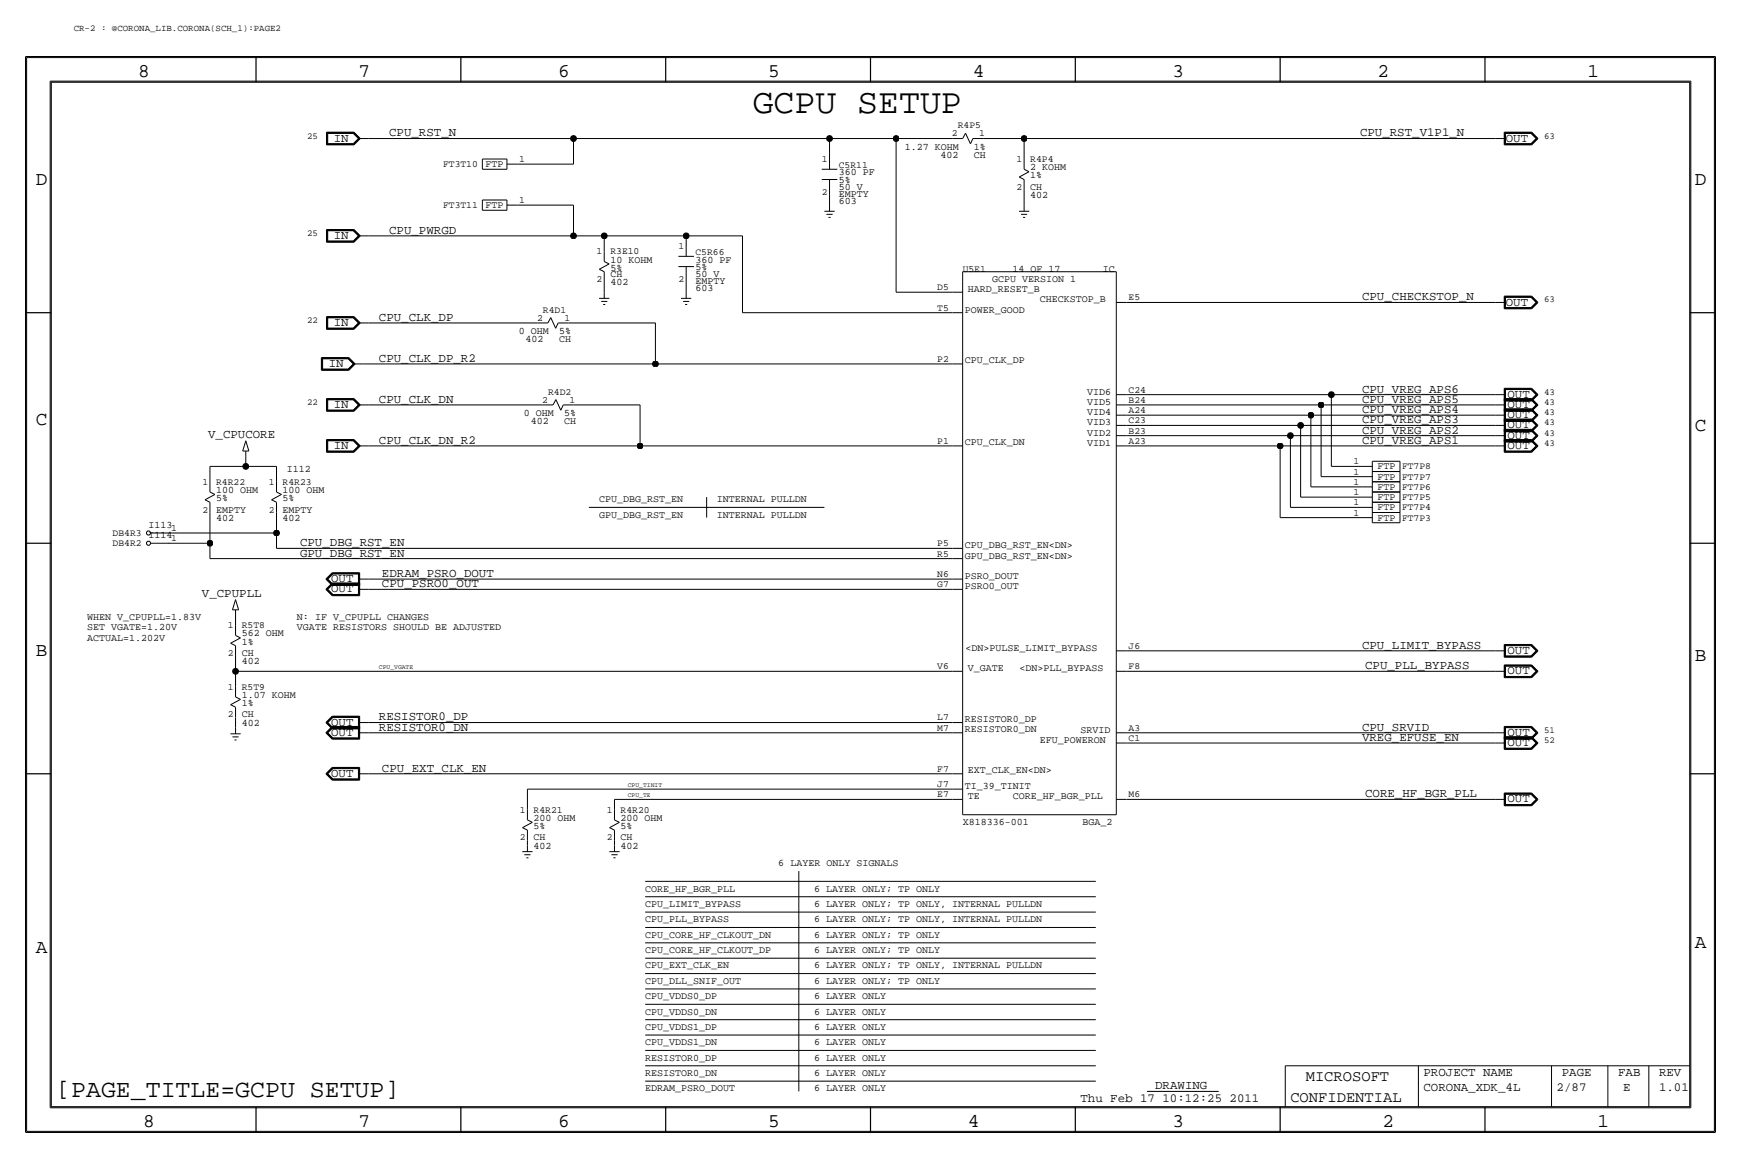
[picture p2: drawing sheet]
<svg xmlns="http://www.w3.org/2000/svg" width="432mm" height="287mm" viewBox="0 0 432 287" stroke-linecap="round" stroke-linejoin="round" font-family="sans-serif">
<!-- layer: Nets -->
<g fill="none" stroke="#000" stroke-width=".25">
<path d="M91.4 34.3h50.8zM142.2 34.3h63.5zM142.2 34.3v6.4zM205.7 34.3h16.5zM205.7 34.3v3.9zM222.2 34.3v38.1zM222.2 34.3h14zM243.8 34.3h10.2zM254 34.3h116.8zM254 34.3v5.1zM91.4 58.5h50.8zM128.3 50.9h13.9z"/>
<path d="M128.3 40.7h13.9zM142.2 58.5h7.7zM142.2 50.9v7.6zM149.9 58.5h20.3zM149.9 58.5v3.8zM170.2 58.5v1.2zM170.2 58.5h13.9zM184.1 58.5v19zM205.7 48.3v2.6zM254 47v3.9zM149.9 69.9v2.5zM170.2 69.9v2.5z"/>
<path d="M184.1 77.5h52.1zM222.2 72.4h14zM279.4 75h91.4zM90.2 90.2h72.4zM91.4 80.1h41.9zM141 80.1h21.6zM162.6 90.2h73.6zM162.6 80.1v10.1zM279.4 97.8h50.8zM330.2 97.8h40.6zM330.2 97.8v17.8zM52.1 115.6h8.9z"/>
<path d="M52.1 115.6v3.8zM61 115.6h7.6zM61 113.1v2.5zM68.6 115.6v3.8zM91.4 100.4h43.2zM91.4 110.5h67.3zM142.2 100.4h16.5zM158.7 110.5h77.5zM158.7 100.4v10.1zM279.4 102.9h45.7zM279.4 105.5h43.2zM279.4 110.5h38.1z"/>
<path d="M279.4 108h40.6zM279.4 100.4h48.3zM317.5 110.5v17.8zM317.5 110.5h53.3zM320 108h50.8zM320 108v17.8zM322.6 105.5h48.2zM322.6 105.5v17.7zM325.1 102.9h45.7zM325.1 102.9v17.8zM327.7 100.4h43.1zM327.7 100.4v17.8z"/>
<path d="M327.7 118.2h10.1zM330.2 115.6h7.6zM41.9 132.1h26.7zM41.9 134.7h10.2zM52.1 138.5h184.1zM52.1 127.1v7.6zM52.1 134.7v3.8zM68.6 127.1v5zM68.6 132.1v3.8zM68.6 135.9h167.6zM146 125.8h58.5zM175.3 123.2v5.1z"/>
<path d="M317.5 128.3h20.3zM320 125.8h17.8zM322.6 123.2h15.2zM325.1 120.7h12.7zM58.4 152.5v2.5zM91.4 143.6h144.8zM91.4 146.1h144.8zM58.4 177.9v2.5zM58.4 166.4h177.8zM58.4 162.6v3.8zM58.4 166.4v3.8zM91.4 179.1h144.8z"/>
<path d="M279.4 161.3h91.4zM279.4 166.4h91.4zM91.4 181.7h144.8zM91.4 191.8h144.8zM130.8 195.6h105.4zM130.8 195.6v5.1zM152.4 198.2h83.8zM152.4 198.2v2.5zM279.4 198.2h91.4zM279.4 181.7h91.4zM279.4 184.2h91.4zM130.8 208.3v1.3z"/>
<path d="M152.4 208.3v1.3zM160 218.5h111.8zM198.1 216v54.6zM160 226.1h111.8zM160 222.3h111.8zM160 237.5h111.8zM160 229.9h111.8zM160 233.7h111.8zM160 245.2h111.8zM160 256.6h111.8zM160 252.8h111.8zM160 241.4h111.8z"/>
<path d="M160 249h111.8zM160 268h111.8zM160 260.4h111.8zM160 264.2h111.8z"/>
</g>
<g fill="#000" stroke="#000" stroke-width=".25">
<circle cx="142.2" cy="34.3" r=".72"/>
<circle cx="205.7" cy="34.3" r=".72"/>
<circle cx="222.3" cy="34.3" r=".72"/>
<circle cx="254" cy="34.3" r=".72"/>
<circle cx="142.2" cy="58.5" r=".72"/>
<circle cx="149.9" cy="58.5" r=".72"/>
<circle cx="170.2" cy="58.5" r=".72"/>
<circle cx="162.6" cy="90.2" r=".72"/>
<circle cx="330.2" cy="97.8" r=".72"/>
<circle cx="61" cy="115.6" r=".72"/>
<circle cx="158.7" cy="110.5" r=".72"/>
<circle cx="317.5" cy="110.5" r=".72"/>
<circle cx="320" cy="108" r=".72"/>
<circle cx="322.6" cy="105.5" r=".72"/>
<circle cx="325.1" cy="102.9" r=".72"/>
<circle cx="327.7" cy="100.4" r=".72"/>
<circle cx="52.1" cy="134.7" r=".72"/>
<circle cx="68.6" cy="132.1" r=".72"/>
<circle cx="58.4" cy="166.4" r=".72"/>
</g>
<!-- layer: Components -->
<g fill="none" stroke="#000" stroke-width=".25">
<path d="M81 32.8v3.1zM81 35.9h6.8zM81 32.8h6.8zM81.1 32.9h6.6zM81.1 32.9v2.9zM81.1 35.8h6.6zM81.2 33v2.7zM81.2 35.7h6.5zM81.2 33h6.5zM81.3 33.1h6.3zM81.3 33.1v2.5zM81.3 35.6h6.3z"/>
<path d="M87.6 35.6l1.3-1.3zM87.6 33.1l1.3 1.2zM87.7 35.7l1.4-1.4zM87.7 33l1.4 1.3zM87.7 32.9l1.5 1.4zM87.7 35.8l1.5-1.5zM87.8 35.9l1.6-1.6zM87.8 32.8l1.6 1.5zM88.9 34.3h2.5zM119.6 39.4v2.6zM119.6 39.4h6.1zM125.7 39.4v2.6z"/>
<path d="M205.7 38.2v3.8zM236.2 34.3h2.6zM239.5 33l1.2 2.7zM239.5 33l-.7 1.3zM241.3 34.3h2.5zM241.3 34.3l-.6 1.4zM254 39.4v2.6zM370.8 34.3h2.6zM373.1 32.8v3.1zM373.1 35.9h6.8zM373.1 32.8h6.8zM373.2 32.9v2.9z"/>
<path d="M373.2 35.8h6.6zM373.2 32.9h6.6zM373.3 33v2.7zM373.3 35.7h6.5zM373.3 33h6.5zM373.4 33.1h6.3zM373.4 33.1v2.5zM373.4 35.6h6.3zM379.7 33.1l1.3 1.2zM379.7 35.6l1.3-1.3zM379.8 35.7l1.4-1.4zM379.8 33l1.4 1.3z"/>
<path d="M379.8 35.8l1.5-1.5zM379.8 32.9l1.5 1.4zM379.9 32.8l1.6 1.5zM379.9 35.9l1.6-1.6zM81 56.9v3.1zM81 56.9h6.8zM81.1 57h6.6zM81.1 57v2.9zM81.1 59.9h6.6zM81.2 57.1v2.7zM81.2 59.8h6.5zM81.2 57.1h6.5z"/>
<path d="M81.3 57.2h6.3zM81.3 57.2v2.5zM81.3 59.7h6.3zM87.6 59.7l1.3-1.2zM87.6 57.2l1.3 1.3zM87.7 59.8l1.4-1.3zM87.7 57.1l1.4 1.4zM87.7 57l1.5 1.5zM87.7 59.9l1.5-1.4zM87.8 56.9l1.6 1.6zM88.9 58.5h2.5zM119.6 52.1h6.1z"/>
<path d="M119.6 49.6v2.5zM119.6 49.6h6.1zM119.6 42h6.1zM125.7 49.6v2.5zM125.7 50.9h2.6zM125.7 40.7h2.6zM170.2 59.7v3.9zM203.8 42h3.9zM203.8 44.5h3.9zM204.5 52.4h2.5zM205 53.1h1.5zM205.5 53.9h.5z"/>
<path d="M205.7 50.9v1.5zM205.7 44.5v3.8zM252.7 52.4h2.6zM252.8 43.9l2.4-1.3zM252.8 43.9l1.2 .6zM253.2 53.1h1.6zM253.7 53.9h.6zM254 50.9v1.5zM254 44.5v2.5zM254 42l1.2 .6zM81 78.5v3.1zM81 60h6.8z"/>
<path d="M81 78.5h6.8zM81.1 78.6h6.6zM81.1 78.6v2.9zM81.2 78.7v2.7zM81.2 78.7h6.5zM81.3 78.8h6.3zM81.3 78.8v2.5zM87.6 78.8l1.3 1.3zM87.7 78.7l1.4 1.4zM87.7 78.6l1.5 1.5zM87.8 60l1.6-1.5zM87.8 78.5l1.6 1.6z"/>
<path d="M136.6 78.7l-.7 1.4zM136.6 78.7l1.2 2.7zM148.6 74h2.5zM148.6 66.8l2.5-1.4zM148.6 66.8l1.3 .6zM149.1 74.7h1.5zM149.6 75.5h.5zM149.9 67.4v2.5zM149.9 62.3v2.5zM149.9 64.8l1.2 .6zM149.9 72.4v1.6zM168.2 63.6h3.9z"/>
<path d="M168.2 66.1h3.9zM168.9 74h2.6zM169.4 74.7h1.5zM169.9 75.5h.5zM170.2 66.1v3.8zM170.2 72.4v1.6zM236.2 77.5h2.6zM236.2 72.4h2.6zM238.8 67.4h38.1zM238.8 67.4v134.6zM276.9 67.4v134.6zM276.9 75h2.5z"/>
<path d="M370.8 75h2.6zM373.1 73.4v3.2zM373.1 76.6h6.8zM373.1 73.4h6.8zM373.2 73.5v3zM373.2 76.5h6.6zM373.2 73.5h6.6zM373.3 73.6v2.8zM373.3 76.4h6.5zM373.3 73.6h6.5zM373.4 73.7h6.3zM373.4 73.7v2.6z"/>
<path d="M373.4 76.3h6.3zM379.7 73.7l1.3 1.3zM379.7 76.3l1.3-1.3zM379.8 76.4l1.4-1.4zM379.8 73.6l1.4 1.4zM379.8 76.5l1.5-1.5zM379.8 73.5l1.5 1.5zM379.9 73.4l1.6 1.6zM379.9 76.6l1.6-1.6zM79.7 88.6h6.8zM79.7 88.6v3.2zM79.7 91.8h6.8z"/>
<path d="M79.8 88.7h6.7zM79.8 88.7v3zM79.8 91.7h6.7zM79.9 88.8v2.8zM79.9 91.6h6.5zM79.9 88.8h6.5zM80 89h6.4zM80 89v2.5zM80 91.5h6.4zM81 98.8v3.2zM81 81.6h6.8zM81 98.8h6.8z"/>
<path d="M81.1 98.9h6.6zM81.1 98.9v3zM81.1 81.5h6.6zM81.2 99v2.8zM81.2 81.4h6.5zM81.2 99h6.5zM81.3 99.1h6.3zM81.3 99.1v2.6zM81.3 81.3h6.3zM86.4 89l1.2 1.2zM86.4 91.5l1.2-1.3zM86.4 91.6l1.4-1.4z"/>
<path d="M86.4 88.8l1.4 1.4zM86.5 91.7l1.4-1.5zM86.5 88.7l1.4 1.5zM86.5 91.8l1.6-1.6zM86.5 88.6l1.6 1.6zM87.6 81.3l1.3-1.2zM87.6 99.1l1.3 1.3zM87.6 90.2h2.6zM87.7 81.4l1.4-1.3zM87.7 99l1.4 1.4zM87.7 98.9l1.5 1.5zM87.7 81.5l1.5-1.4z"/>
<path d="M87.8 81.6l1.6-1.5zM87.8 98.8l1.6 1.6zM88.9 80.1h2.5zM133.3 80.1h2.6zM137.9 99.1l1.2 2.6zM137.9 99.1l-.7 1.3zM138.4 80.1l-.6 1.3zM138.4 80.1h2.6zM236.2 90.2h2.6zM276.9 97.8h2.5zM370.8 97.8h2.6zM373.1 98.8v3.2z"/>
<path d="M373.1 99.4h6.8zM373.1 96.3v3.1zM373.1 98.8h6.8zM373.1 96.3h6.8zM373.2 98.9v3zM373.2 96.4v2.9zM373.2 99.3h6.6zM373.2 98.9h6.6zM373.2 96.4h6.6zM373.3 99v2.8zM373.3 96.5v2.7zM373.3 99.2h6.5z"/>
<path d="M373.3 99h6.5zM373.3 96.5h6.5zM373.4 99.1h6.3zM373.4 99.1v2.6zM373.4 96.6h6.3zM373.4 96.6v2.5zM379.7 99.1l1.3 1.3zM379.7 96.6l1.3 1.2zM379.8 99.2l1.4-1.4zM379.8 99l1.4 1.4zM379.8 96.5l1.4 1.3zM379.8 99.3l1.5-1.5z"/>
<path d="M379.8 98.9l1.5 1.5zM379.8 96.4l1.5 1.4zM379.9 98.8l1.6 1.6zM379.9 96.3l1.6 1.5zM379.9 99.4l1.6-1.6zM381 97.8l-1.3 1.3zM52.1 119.4v2.6zM60.2 111.8h1.5zM61 109.3l-.8 2.5zM61 111.8v1.3zM61 109.3l.7 2.5zM68.6 119.4v2.6z"/>
<path d="M81 109v3.1zM81 112.1h6.8zM81 102h6.8zM81 109h6.8zM81.1 109.1h6.6zM81.1 109.1v2.9zM81.1 112h6.6zM81.1 101.9h6.6zM81.2 109.2v2.7zM81.2 111.9h6.5zM81.2 101.8h6.5zM81.2 109.2h6.5z"/>
<path d="M81.3 109.3h6.3zM81.3 109.3v2.5zM81.3 111.8h6.3zM81.3 101.7h6.3zM87.6 111.8l1.3-1.3zM87.6 101.7l1.3-1.3zM87.6 109.3l1.3 1.2zM87.7 111.9l1.4-1.4zM87.7 101.8l1.4-1.4zM87.7 109.2l1.4 1.3zM87.7 109.1l1.5 1.4zM87.7 112l1.5-1.5z"/>
<path d="M87.7 101.9l1.5-1.5zM87.8 112.1l1.6-1.6zM87.8 102l1.6-1.6zM87.8 109l1.6 1.5zM88.9 110.5h2.5zM88.9 100.4h2.5zM134.6 100.4h2.6zM139.7 100.4h2.5zM139.7 100.4l-.6 1.3zM236.2 110.5h2.6zM276.9 100.4h2.5zM276.9 102.9h2.5z"/>
<path d="M276.9 108h2.5zM276.9 110.5h2.5zM276.9 105.5h2.5zM337.8 118.2h2.6zM337.8 115.6h2.6zM340.4 119.4h6.8zM340.4 116.9v2.5zM340.4 116.9h6.8zM340.4 119.4v2.6zM340.4 114.4v2.5zM340.4 114.4h6.8zM347.2 116.9v2.5z"/>
<path d="M347.2 119.4v2.6zM347.2 114.4v2.5zM370.8 110.5h2.6zM370.8 108h2.6zM370.8 102.9h2.6zM370.8 105.5h2.6zM370.8 100.4h2.6zM373.1 112.1h6.8zM373.1 109v3.1zM373.1 109.6h6.8zM373.1 106.4v3.2zM373.1 104.5h6.8z"/>
<path d="M373.1 101.3v3.2zM373.1 107h6.8zM373.1 103.9v3.1zM373.1 102h6.8zM373.1 109h6.8zM373.1 106.4h6.8zM373.1 101.3h6.8zM373.1 103.9h6.8zM373.2 109.1v2.9zM373.2 112h6.6zM373.2 106.5v3zM373.2 109.5h6.6z"/>
<path d="M373.2 101.4v3zM373.2 104.4h6.6zM373.2 104v2.9zM373.2 106.9h6.6zM373.2 101.9h6.6zM373.2 109.1h6.6zM373.2 106.5h6.6zM373.2 101.4h6.6zM373.2 104h6.6zM373.3 109.2v2.7zM373.3 111.9h6.5zM373.3 106.6v2.8z"/>
<path d="M373.3 109.4h6.5zM373.3 101.5v2.8zM373.3 104.3h6.5zM373.3 104.1v2.7zM373.3 106.8h6.5zM373.3 101.8h6.5zM373.3 109.2h6.5zM373.3 106.6h6.5zM373.3 101.5h6.5zM373.3 104.1h6.5zM373.4 109.3h6.3zM373.4 109.3v2.5z"/>
<path d="M373.4 111.8h6.3zM373.4 106.7h6.3zM373.4 106.7v2.6zM373.4 101.7h6.3zM373.4 101.7v2.5zM373.4 104.2h6.3zM373.4 104.2v2.5zM379.7 109.3l1.3 1.2zM379.7 106.7l1.3 1.3zM379.7 101.7l1.3 1.2zM379.7 104.2l1.3 1.3zM379.7 111.8l1.3-1.3z"/>
<path d="M379.7 109.3l1.3-1.3zM379.7 106.7l1.3-1.2zM379.7 101.7l1.3-1.3zM379.8 111.9l1.4-1.4zM379.8 109.4l1.4-1.4zM379.8 104.3l1.4-1.4zM379.8 106.8l1.4-1.3zM379.8 101.8l1.4-1.4zM379.8 109.2l1.4 1.3zM379.8 106.6l1.4 1.4zM379.8 101.5l1.4 1.4zM379.8 104.1l1.4 1.4z"/>
<path d="M379.8 112l1.5-1.5zM379.8 109.5l1.5-1.5zM379.8 104.4l1.5-1.5zM379.8 106.9l1.5-1.4zM379.8 101.9l1.5-1.5zM379.8 109.1l1.5 1.4zM379.8 106.5l1.5 1.5zM379.8 101.4l1.5 1.5zM379.8 104l1.5 1.5zM379.9 109l1.6 1.5zM379.9 106.4l1.6 1.6zM379.9 101.3l1.6 1.6z"/>
<path d="M379.9 103.9l1.6 1.6zM379.9 112.1l1.6-1.6zM379.9 109.6l1.6-1.6zM379.9 104.5l1.6-1.6zM379.9 107l1.6-1.5zM379.9 102l1.6-1.6zM381 102.9l-1.3 1.3zM37.4 134.7h4.6zM37.4 132.1h4.6zM50.9 123.9l1.2 .6zM50.9 123.9l2.4-1.3zM52.1 124.5v2.6z"/>
<path d="M52.1 122l1.2 .6zM67.4 123.9l1.2 .6zM67.4 123.9l2.4-1.3zM68.6 124.5v2.6zM68.6 122l1.2 .6zM236.2 135.9h2.6zM236.2 138.5h2.6zM337.8 128.3h2.6zM337.8 125.8h2.6zM337.8 123.2h2.6zM337.8 120.7h2.6zM340.4 129.6h6.8z"/>
<path d="M340.4 127.1v2.5zM340.4 127.1h6.8zM340.4 124.5v2.6zM340.4 124.5h6.8zM340.4 122v2.5zM340.4 122h6.8zM347.2 127.1v2.5zM347.2 124.5v2.6zM347.2 122v2.5zM57.2 159.5l1.2 .6zM57.2 159.5l2.4-1.4zM57.7 151.2h1.5z"/>
<path d="M58.4 148.6l-.7 2.6zM58.4 155v2.5zM58.4 157.5l1.2 .6zM58.4 151.2v1.3zM58.4 148.6l.8 2.6zM80.8 146.1l1.6 1.6zM80.8 143.6l1.6 1.5zM80.8 143.6l1.6-1.6zM81 146.1l1.4-1.5zM81 143.6l1.4-1.5zM81 146.1l1.4 1.5zM81 143.6l1.4 1.4z"/>
<path d="M81.1 146.1l1.4-1.4zM81.1 143.6l1.4-1.4zM81.1 146.1l1.4 1.4zM81.1 143.6l1.4 1.3zM81.3 146.1l1.2-1.3zM81.3 143.6l1.2-1.3zM81.3 146.1l1.2 1.3zM81.3 143.6l1.2 1.2zM82.4 144.5h6.8zM82.4 142h6.8zM82.4 147.7h6.8zM82.4 145.1h6.8z"/>
<path d="M82.4 144.5l-1.6 1.6zM82.4 147.6h6.7zM82.4 145h6.7zM82.4 144.6h6.7zM82.4 142.1h6.7zM82.5 147.5h6.5zM82.5 144.9h6.5zM82.5 144.7h6.5zM82.5 142.2h6.5zM82.5 144.8h6.4zM82.5 147.4h6.4zM82.5 142.3h6.4z"/>
<path d="M88.9 146.1h2.5zM88.9 143.6h2.5zM88.9 144.8v2.6zM88.9 142.3v2.5zM89 144.7v2.8zM89 142.2v2.7zM89.1 144.6v3zM89.1 142.1v2.9zM89.2 144.5v3.2zM89.2 142v3.1zM236.2 146.1h2.6zM236.2 143.6h2.6z"/>
<path d="M373.1 159.8v3.1zM373.1 159.8h6.8zM373.2 159.9v2.9zM373.2 159.9h6.6zM373.3 160v2.7zM373.3 160h6.5zM379.8 160l1.4 1.3zM379.8 159.9l1.5 1.4zM379.9 159.8l1.6 1.5zM57.2 174.7l1.2 .6zM57.2 174.7l2.4-1.3zM58.4 175.3v2.6z"/>
<path d="M58.4 170.2v2.6zM58.4 172.8l1.2 .6zM58.4 160.1v2.5zM80.8 179.1l1.6 1.6zM81 179.1l1.4-1.5zM81 179.1l1.4 1.5zM81.1 179.1l1.4-1.4zM81.1 179.1l1.4 1.4zM81.3 179.1l1.2-1.2zM81.3 179.1l1.2 1.3zM82.4 177.5h6.8zM82.4 177.5l-1.6 1.6z"/>
<path d="M82.4 177.6h6.7zM82.5 177.7h6.5zM82.5 177.9h6.4zM88.9 179.1h2.5zM88.9 177.9v2.5zM89 177.7v2.8zM89.1 177.6v3zM89.2 177.5v3.2zM236.2 179.1h2.6zM236.2 166.4h2.6zM276.9 161.3h2.5zM276.9 166.4h2.5z"/>
<path d="M370.8 161.3h2.6zM370.8 166.4h2.6zM373.1 162.9h6.8zM373.1 168h6.8zM373.1 164.8v3.2zM373.1 164.8h6.8zM373.2 162.8h6.6zM373.2 164.9v3zM373.2 167.9h6.6zM373.2 164.9h6.6zM373.3 162.7h6.5zM373.3 165v2.8z"/>
<path d="M373.3 167.8h6.5zM373.3 165h6.5zM373.4 160.1h6.3zM373.4 160.1v2.5zM373.4 162.6h6.3zM373.4 165.2h6.3zM373.4 165.2v2.5zM373.4 167.7h6.3zM379.7 160.1l1.3 1.2zM379.7 165.2l1.3 1.2zM379.7 162.6l1.3-1.3zM379.7 167.7l1.3-1.3z"/>
<path d="M379.8 162.7l1.4-1.4zM379.8 167.8l1.4-1.4zM379.8 165l1.4 1.4zM379.8 162.8l1.5-1.5zM379.8 167.9l1.5-1.5zM379.8 164.9l1.5 1.5zM379.9 164.8l1.6 1.6zM379.9 162.9l1.6-1.6zM379.9 168l1.6-1.6zM57.1 181.9h2.6zM57.7 182.7h1.5zM58.2 183.4h.5z"/>
<path d="M58.4 180.4v1.5zM80.8 191.8l1.6 1.6zM80.8 181.7l1.6 1.5zM80.8 191.8l1.6-1.6zM81 191.8l1.4-1.5zM81 181.7l1.4-1.5zM81 191.8l1.4 1.5zM81 181.7l1.4 1.4zM81.1 191.8l1.4-1.4zM81.1 181.7l1.4-1.4zM81.1 191.8l1.4 1.4zM81.1 181.7l1.4 1.3z"/>
<path d="M81.3 191.8l1.2-1.2zM81.3 181.7l1.2-1.3zM81.3 191.8l1.2 1.3zM81.3 181.7l1.2 1.2zM82.4 190.2h6.8zM82.4 180.1h6.8zM82.4 193.4h6.8zM82.4 183.2h6.8zM82.4 180.7h6.8zM82.4 180.1l-1.6 1.6zM82.4 193.3h6.7zM82.4 183.1h6.7z"/>
<path d="M82.4 180.6h6.7zM82.4 190.3h6.7zM82.4 180.2h6.7zM82.5 193.2h6.5zM82.5 183h6.5zM82.5 180.5h6.5zM82.5 190.4h6.5zM82.5 180.3h6.5zM82.5 190.6h6.4zM82.5 193.1h6.4zM82.5 180.4h6.4zM82.5 182.9h6.4z"/>
<path d="M88.9 191.8h2.5zM88.9 181.7h2.5zM88.9 190.6v2.5zM88.9 180.4v2.5zM89 190.4v2.8zM89 180.3v2.7zM89.1 190.3v3zM89.1 180.2v2.9zM89.2 190.2v3.2zM89.2 180.1v3.1zM236.2 195.6h2.6zM236.2 181.7h2.6z"/>
<path d="M236.2 191.8h2.6zM236.2 198.2h2.6zM276.9 184.2h2.5zM276.9 181.7h2.5zM276.9 198.2h2.5zM370.8 181.7h2.6zM370.8 184.2h2.6zM370.8 198.2h2.6zM373.1 183.2h6.8zM373.1 180.1v3.1zM373.1 185.8h6.8zM373.1 182.6v3.2z"/>
<path d="M373.1 199.7h6.8zM373.1 196.6v3.1zM373.1 180.1h6.8zM373.1 182.6h6.8zM373.1 196.6h6.8zM373.2 180.2v2.9zM373.2 183.1h6.6zM373.2 182.7v3zM373.2 185.7h6.6zM373.2 196.7v2.9zM373.2 199.6h6.6zM373.2 180.2h6.6z"/>
<path d="M373.2 182.7h6.6zM373.2 196.7h6.6zM373.3 180.3v2.7zM373.3 183h6.5zM373.3 182.8v2.8zM373.3 185.6h6.5zM373.3 196.8v2.7zM373.3 199.5h6.5zM373.3 180.3h6.5zM373.3 182.8h6.5zM373.3 196.8h6.5zM373.4 180.4h6.3z"/>
<path d="M373.4 180.4v2.5zM373.4 182.9h6.3zM373.4 182.9v2.6zM373.4 185.5h6.3zM373.4 196.9h6.3zM373.4 196.9v2.5zM373.4 199.4h6.3zM379.7 180.4l1.3 1.3zM379.7 182.9l1.3 1.3zM379.7 196.9l1.3 1.3zM379.7 182.9l1.3-1.2zM379.7 199.4l1.3-1.2z"/>
<path d="M379.8 183l1.4-1.3zM379.8 185.6l1.4-1.4zM379.8 199.5l1.4-1.3zM379.8 180.3l1.4 1.4zM379.8 182.8l1.4 1.4zM379.8 196.8l1.4 1.4zM379.8 183.1l1.5-1.4zM379.8 185.7l1.5-1.5zM379.8 199.6l1.5-1.4zM379.8 180.2l1.5 1.5zM379.8 182.7l1.5 1.5zM379.8 196.7l1.5 1.5z"/>
<path d="M379.9 180.1l1.6 1.6zM379.9 182.6l1.6 1.6zM379.9 196.6l1.6 1.6zM379.9 183.2l1.6-1.5zM379.9 185.8l1.6-1.6zM379.9 199.7l1.6-1.5zM381 184.2l-1.3 1.3zM129.5 211.1h2.6zM129.6 205.2l2.4-1.3zM129.6 205.2l1.2 .6zM130 211.9h1.6zM130.6 212.6h.5z"/>
<path d="M130.8 205.8v2.5zM130.8 200.7v2.6zM130.8 203.3l1.2 .6zM130.8 209.6v1.5zM151.1 211.1h2.6zM151.2 205.2l2.4-1.3zM151.2 205.2l1.2 .6zM151.6 211.9h1.6zM152.1 212.6h.6zM152.4 209.6v1.5zM152.4 205.8v2.5zM152.4 200.7v2.6z"/>
<path d="M152.4 203.3l1.2 .6zM238.8 202h38.1zM284.5 270.6h17.8z"/>
<circle cx="36.8" cy="134.7" r=".51"/>
<circle cx="36.8" cy="132.1" r=".51"/>
</g>
<!-- layer: Page Border and Title Block -->
<g fill="none" stroke="#000" stroke-width=".3">
<path d="M6.3 14v266.7zM6.4 14h419zM63.5 14v6.4zM114.3 14v6.4zM165.1 14v6.4zM215.9 14v6.4zM266.7 14v6.4zM317.5 14v6.4zM368.3 14v6.4zM425.4 14v266.7zM12.7 20.4h406.4zM12.7 20.4v254z"/>
<path d="M419.1 20.4v254zM6.3 77.5h6.4zM419.1 77.5h6.3zM6.3 134.7h6.4zM419.1 134.7h6.3zM6.3 191.8h6.4zM419.1 191.8h6.3zM12.7 274.4h406.4zM63.5 274.4v6.3zM114.3 274.4v6.3zM165.1 274.4v6.3zM215.9 274.4v6.3z"/>
<path d="M266.7 274.4v6.3zM317.5 274.4v6.3zM368.3 274.4v6.3zM6.4 280.7h419z"/>
</g>
<g fill="none" stroke="#000" stroke-width=".25">
<path d="M6.6 14.3h418.6zM6.6 14.3v266.2zM425.2 14.3v266.2zM12.4 20.1v254.5zM12.4 20.1h407zM419.4 20.1v254.5zM12.4 274.6h407zM318.8 264.2v10.2zM318.8 264.2h100.3zM351.8 264.2v10.2zM384.8 264.2v10.2zM398.8 264.2v10.2z"/>
<path d="M408.9 264.2v10.2zM6.6 280.5h418.6z"/>
</g>
<text font-size="8.6" x="186.7" y="28">GCPU SETUP</text>
<text font-size="6.2" x="14" y="271.8">[PAGE_TITLE=GCPU SETUP]</text>
<g font-size="4.8">
<text x="34.3" y="19.1">8</text>
<text x="88.9" y="19.1">7</text>
<text x="138.4" y="19.1">6</text>
<text x="190.5" y="19.1">5</text>
<text x="241.3" y="19.1">4</text>
<text x="290.8" y="19.1">3</text>
<text x="341.6" y="19.1">2</text>
<text x="393.7" y="19.1">1</text>
<text x="8.9" y="45.8">D</text>
<text x="420.4" y="45.8">D</text>
<text x="8.9" y="105.5">C</text>
<text x="420.4" y="106.7">C</text>
<text x="8.9" y="162.6">B</text>
<text x="420.4" y="163.9">B</text>
<text x="8.9" y="236.3">A</text>
<text x="420.4" y="235">A</text>
<text x="35.5" y="279.4">8</text>
<text x="88.9" y="279.4">7</text>
<text x="138.4" y="279.4">6</text>
<text x="190.5" y="279.4">5</text>
<text x="240" y="279.4">4</text>
<text x="290.8" y="279.4">3</text>
<text x="342.9" y="279.4">2</text>
<text x="396.2" y="279.4">1</text>
</g>
<g font-size="3.8">
<text x="323.9" y="268">MICROSOFT</text>
<text x="320" y="273.1">CONFIDENTIAL</text>
</g>
<g font-size="3.1">
<text x="82.8" y="35.1">IN</text>
<text x="96.5" y="33.8">CPU_RST_N</text>
<text x="337.3" y="33.8">CPU_RST_V1P1_N</text>
<text x="373.5" y="35.1">OUT</text>
<text x="82.8" y="59.2">IN</text>
<text x="96.5" y="58">CPU_PWRGD</text>
<text x="337.8" y="74.5">CPU_CHECKSTOP_N</text>
<text x="373.5" y="75.7">OUT</text>
<text x="82.8" y="80.8">IN</text>
<text x="94" y="79.6">CPU_CLK_DP</text>
<text x="94" y="89.7">CPU_CLK_DP_R2</text>
<text x="81.5" y="91">IN</text>
<text x="82.8" y="101.1">IN</text>
<text x="94" y="99.9">CPU_CLK_DN</text>
<text x="337.8" y="97.3">CPU_VREG_APS6</text>
<text x="337.8" y="99.9">CPU_VREG_APS5</text>
<text x="373.9" y="101.1">OUT</text>
<text x="373.9" y="98.6">OUT</text>
<text x="337.8" y="102.4">CPU_VREG_APS4</text>
<text x="337.8" y="105">CPU_VREG_APS3</text>
<text x="337.8" y="107.5">CPU_VREG_APS2</text>
<text x="373.9" y="103.7">OUT</text>
<text x="373.9" y="106.2">OUT</text>
<text x="51.6" y="108.6">V_CPUCORE</text>
<text x="82.8" y="111.3">IN</text>
<text x="94" y="110">CPU_CLK_DN_R2</text>
<text x="337.8" y="110">CPU_VREG_APS1</text>
<text x="373.9" y="111.3">OUT</text>
<text x="373.9" y="108.8">OUT</text>
<text x="74.4" y="135.4">CPU_DBG_RST_EN</text>
<text x="74.4" y="138">GPU_DBG_RST_EN</text>
<text x="94.7" y="143.1">EDRAM_PSRO_DOUT</text>
<text x="50.1" y="148">V_CPUPLL</text>
<text x="82.1" y="146.9">OUT</text>
<text x="82.1" y="144.3">OUT</text>
<text x="94.7" y="145.6">CPU_PSRO0_OUT</text>
<text x="337.8" y="160.8">CPU_LIMIT_BYPASS</text>
<text x="338.6" y="165.9">CPU_PLL_BYPASS</text>
<text x="373.9" y="162.1">OUT</text>
<text x="373.9" y="167.2">OUT</text>
<text x="82.1" y="179.9">OUT</text>
<text x="94" y="178.6">RESISTOR0_DP</text>
<text x="82.1" y="182.4">OUT</text>
<text x="94" y="181.2">RESISTOR0_DN</text>
<text x="337.8" y="181.2">CPU_SRVID</text>
<text x="337.8" y="183.7">VREG_EFUSE_EN</text>
<text x="373.9" y="182.4">OUT</text>
<text x="373.9" y="185">OUT</text>
<text x="94.7" y="191.3">CPU_EXT_CLK_EN</text>
<text x="82.1" y="192.6">OUT</text>
<text x="338.6" y="197.7">CORE_HF_BGR_PLL</text>
<text x="373.9" y="198.9">OUT</text>
<text x="353.1" y="266.8">PROJECT NAME</text>
<text x="387.3" y="266.8">PAGE</text>
<text x="401.3" y="266.8">FAB</text>
<text x="411.5" y="266.8">REV</text>
<text x="268" y="273.1">Thu Feb 17 10:12:25 2011</text>
<text x="286.5" y="270.1">DRAWING</text>
<text x="353.1" y="270.6">CORONA_XDK_4L</text>
<text x="386.1" y="270.6">2/87</text>
<text x="402.6" y="270.6">E</text>
<text x="411.5" y="270.6">1.01</text>
</g>
<g font-size="2.5">
<text x="120.4" y="41.5">FTP</text>
<text x="224.4" y="37.1">1.27 KOHM</text>
<text x="233.2" y="39.2">402</text>
<text x="241.6" y="39.1">CH</text>
<text x="241.6" y="37.1">1%</text>
<text x="208" y="47">50 V</text>
<text x="208" y="43.5">360 PF</text>
<text x="208" y="45.3">5%</text>
<text x="255.5" y="47">CH</text>
<text x="255.5" y="44.2">1%</text>
<text x="255.5" y="42.2">2 KOHM</text>
<text x="120.4" y="51.6">FTP</text>
<text x="208" y="50.6">603</text>
<text x="208" y="48.8">EMPTY</text>
<text x="255.5" y="49.1">402</text>
<text x="151.4" y="65.1">10 KOHM</text>
<text x="172.5" y="65.1">360 PF</text>
<text x="151.4" y="67.1">5%</text>
<text x="151.4" y="70.7">402</text>
<text x="151.4" y="68.6">CH</text>
<text x="172.5" y="68.6">50 V</text>
<text x="172.5" y="70.4">EMPTY</text>
<text x="172.5" y="66.9">5%</text>
<text x="246.1" y="69.9">GCPU VERSION 1</text>
<text x="251.1" y="67.4">14 OF 17</text>
<text x="273.5" y="67.4">IC</text>
<text x="172.5" y="72.2">603</text>
<text x="239.3" y="77.5">POWER_GOOD</text>
<text x="240" y="72.3">HARD_RESET_B</text>
<text x="257.9" y="75">CHECKSTOP_B</text>
<text x="128.7" y="82.9">0 OHM</text>
<text x="138.7" y="82.9">5%</text>
<text x="130.4" y="84.9">402</text>
<text x="138.7" y="84.8">CH</text>
<text x="239.3" y="90">CPU_CLK_DP</text>
<text x="269.6" y="100.4">VID5</text>
<text x="269.6" y="97.8">VID6</text>
<text x="129.9" y="103.2">0 OHM</text>
<text x="131.6" y="105.2">402</text>
<text x="140" y="105.1">CH</text>
<text x="140" y="103.2">5%</text>
<text x="269.6" y="102.9">VID4</text>
<text x="269.6" y="105.5">VID3</text>
<text x="239.3" y="110.3">CPU_CLK_DN</text>
<text x="269.6" y="108">VID2</text>
<text x="269.6" y="110.5">VID1</text>
<text x="71.1" y="116.9">I112</text>
<text x="341.6" y="118.9">FTP</text>
<text x="341.6" y="116.4">FTP</text>
<text x="53.6" y="122.2">100 OHM</text>
<text x="53.6" y="124.3">5%</text>
<text x="70.1" y="122.2">100 OHM</text>
<text x="70.1" y="124.3">5%</text>
<text x="148.6" y="124.5">CPU_DBG_RST_EN</text>
<text x="177.8" y="124.5">INTERNAL PULLDN</text>
<text x="341.6" y="124">FTP</text>
<text x="341.6" y="121.5">FTP</text>
<text x="36.8" y="130.9">I113</text>
<text x="53.6" y="127.1">EMPTY</text>
<text x="53.6" y="129.1">402</text>
<text x="70.1" y="129.1">402</text>
<text x="70.1" y="127.1">EMPTY</text>
<text x="148.6" y="128.3">GPU_DBG_RST_EN</text>
<text x="177.8" y="128.3">INTERNAL PULLDN</text>
<text x="341.6" y="129.1">FTP</text>
<text x="341.6" y="126.5">FTP</text>
<text x="239.3" y="135.9">CPU_DBG_RST_EN&lt;DN&gt;</text>
<text x="239.3" y="138.5">GPU_DBG_RST_EN&lt;DN&gt;</text>
<text x="239.3" y="143.6">PSRO_DOUT</text>
<text x="239.3" y="146.1">PSRO0_OUT</text>
<text x="21.6" y="153.7">WHEN V_CPUPLL=1.83V</text>
<text x="73.7" y="153.7">N: IF V_CPUPLL CHANGES</text>
<text x="21.6" y="156.3">SET VGATE=1.20V</text>
<text x="21.6" y="158.8">ACTUAL=1.202V</text>
<text x="59.9" y="157.8">562 OHM</text>
<text x="59.9" y="159.8">1%</text>
<text x="73.7" y="156.3">VGATE RESISTORS SHOULD BE ADJUSTED</text>
<text x="239.5" y="161.3">&lt;DN&gt;PULSE_LIMIT_BYPASS</text>
<text x="59.9" y="162.6">CH</text>
<text x="59.9" y="164.6">402</text>
<text x="240" y="166.3">V_GATE</text>
<text x="252.9" y="166.4">&lt;DN&gt;PLL_BYPASS</text>
<text x="59.9" y="173">1.07 KOHM</text>
<text x="59.9" y="175.1">1%</text>
<text x="59.9" y="177.9">CH</text>
<text x="59.9" y="179.9">402</text>
<text x="239.3" y="178.9">RESISTOR0_DP</text>
<text x="239.3" y="181.5">RESISTOR0_DN</text>
<text x="257.9" y="184.2">EFU_POWERON</text>
<text x="268" y="181.7">SRVID</text>
<text x="240" y="191.7">EXT_CLK_EN&lt;DN&gt;</text>
<text x="239.3" y="195.6">TI_39_TINIT</text>
<text x="132.3" y="203.5">200 OHM</text>
<text x="153.9" y="203.5">200 OHM</text>
<text x="240" y="198">TE</text>
<text x="251.2" y="198.2">CORE_HF_BGR_PLL</text>
<text x="132.3" y="208.3">CH</text>
<text x="132.3" y="205.5">5%</text>
<text x="153.9" y="208.3">CH</text>
<text x="153.9" y="205.5">5%</text>
<text x="238.8" y="204.5">X818336-001</text>
<text x="268.5" y="204.5">BGA_2</text>
<text x="132.3" y="210.4">402</text>
<text x="153.9" y="210.4">402</text>
<text x="193" y="214.7">6 LAYER ONLY SIGNALS</text>
<text x="160" y="221">CORE_HF_BGR_PLL</text>
<text x="201.9" y="221">6 LAYER ONLY; TP ONLY</text>
<text x="160" y="224.8">CPU_LIMIT_BYPASS</text>
<text x="201.9" y="224.8">6 LAYER ONLY; TP ONLY, INTERNAL PULLDN</text>
<text x="160" y="232.5">CPU_CORE_HF_CLKOUT_DN</text>
<text x="160" y="228.6">CPU_PLL_BYPASS</text>
<text x="201.9" y="228.7">6 LAYER ONLY; TP ONLY, INTERNAL PULLDN</text>
<text x="201.9" y="232.5">6 LAYER ONLY; TP ONLY</text>
<text x="160" y="236.3">CPU_CORE_HF_CLKOUT_DP</text>
<text x="201.9" y="236.3">6 LAYER ONLY; TP ONLY</text>
<text x="160" y="240.1">CPU_EXT_CLK_EN</text>
<text x="160" y="243.9">CPU_DLL_SNIF_OUT</text>
<text x="201.9" y="240.1">6 LAYER ONLY; TP ONLY, INTERNAL PULLDN</text>
<text x="201.9" y="243.9">6 LAYER ONLY; TP ONLY</text>
<text x="160" y="247.7">CPU_VDDS0_DP</text>
<text x="160" y="251.5">CPU_VDDS0_DN</text>
<text x="201.9" y="247.7">6 LAYER ONLY</text>
<text x="201.9" y="251.5">6 LAYER ONLY</text>
<text x="160" y="255.3">CPU_VDDS1_DP</text>
<text x="201.9" y="255.3">6 LAYER ONLY</text>
<text x="160" y="259.1">CPU_VDDS1_DN</text>
<text x="160" y="262.9">RESISTOR0_DP</text>
<text x="201.9" y="262.9">6 LAYER ONLY</text>
<text x="201.9" y="259.1">6 LAYER ONLY</text>
<text x="160" y="266.8">RESISTOR0_DN</text>
<text x="201.9" y="266.8">6 LAYER ONLY</text>
<text x="160" y="270.6">EDRAM_PSRO_DOUT</text>
<text x="201.9" y="270.6">6 LAYER ONLY</text>
</g>
<g font-size="2.4">
<text x="236.1" y="33.8">2</text>
<text x="237.5" y="31.8">R4P5</text>
<text x="242.9" y="33.8">1</text>
<text x="109.9" y="41.5">FT3T10</text>
<text x="128.8" y="40.2">1</text>
<text x="203.9" y="40.2">1</text>
<text x="208" y="41.7">C5R11</text>
<text x="252.1" y="40.2">1</text>
<text x="255.5" y="40.2">R4P4</text>
<text x="252.1" y="47">2</text>
<text x="109.9" y="51.6">FT3T11</text>
<text x="128.8" y="50.3">1</text>
<text x="203.9" y="48.3">2</text>
<text x="148" y="63">1</text>
<text x="151.4" y="63">R3E10</text>
<text x="168.3" y="61.8">1</text>
<text x="172.5" y="63.3">C5R66</text>
<text x="148" y="69.9">2</text>
<text x="168.3" y="69.9">2</text>
<text x="232.5" y="71.9">D5</text>
<text x="238.8" y="67.4">U5E1</text>
<text x="134.7" y="77.5">R4D1</text>
<text x="232.5" y="77">T5</text>
<text x="279.9" y="74.5">E5</text>
<text x="133.2" y="79.6">2</text>
<text x="140" y="79.6">1</text>
<text x="232.5" y="89.7">P2</text>
<text x="134.5" y="99.9">2</text>
<text x="135.9" y="97.8">R4D2</text>
<text x="141.3" y="99.9">1</text>
<text x="279.9" y="97.3">C24</text>
<text x="279.9" y="99.9">B24</text>
<text x="279.9" y="102.4">A24</text>
<text x="279.9" y="104.9">C23</text>
<text x="279.9" y="107.5">B23</text>
<text x="232.5" y="110">P1</text>
<text x="279.9" y="110">A23</text>
<text x="335.7" y="117.7">1</text>
<text x="335.7" y="115.1">1</text>
<text x="347.7" y="118.9">FT7P7</text>
<text x="347.7" y="116.4">FT7P8</text>
<text x="50.2" y="120.2">1</text>
<text x="53.6" y="120.2">R4R22</text>
<text x="66.7" y="120.2">1</text>
<text x="70.1" y="120.2">R4R23</text>
<text x="335.7" y="125.3">1</text>
<text x="335.7" y="122.7">1</text>
<text x="335.7" y="120.2">1</text>
<text x="347.7" y="124">FT7P5</text>
<text x="347.7" y="121.5">FT7P6</text>
<text x="42.4" y="131.6">1</text>
<text x="50.2" y="127.1">2</text>
<text x="66.7" y="127">2</text>
<text x="335.7" y="127.8">1</text>
<text x="347.7" y="129.1">FT7P3</text>
<text x="347.7" y="126.5">FT7P4</text>
<text x="27.9" y="135.4">DB4R2</text>
<text x="27.9" y="132.9">DB4R3 I114</text>
<text x="42.4" y="134.2">1</text>
<text x="232.5" y="138">R5</text>
<text x="232.5" y="135.4">P5</text>
<text x="232.5" y="143.1">N6</text>
<text x="232.5" y="145.6">G7</text>
<text x="56.5" y="155.7">1</text>
<text x="59.9" y="155.8">R5T8</text>
<text x="279.9" y="160.8">J6</text>
<text x="56.5" y="162.6">2</text>
<text x="232.5" y="165.9">V6</text>
<text x="279.9" y="165.9">F8</text>
<text x="56.5" y="171">1</text>
<text x="59.9" y="171">R5T9</text>
<text x="56.5" y="177.8">2</text>
<text x="232.5" y="178.6">L7</text>
<text x="232.5" y="181.2">M7</text>
<text x="279.9" y="181.2">A3</text>
<text x="279.9" y="183.7">C1</text>
<text x="232.5" y="191.3">F7</text>
<text x="232.5" y="195.1">J7</text>
<text x="232.5" y="197.7">E7</text>
<text x="279.9" y="197.7">M6</text>
<text x="128.9" y="201.5">1</text>
<text x="132.3" y="201.5">R4R21</text>
<text x="150.5" y="201.5">1</text>
<text x="153.9" y="201.5">R4R20</text>
<text x="128.9" y="208.3">2</text>
<text x="150.5" y="208.3">2</text>
</g>
<g font-size="2.3">
<text x="18.3" y="7.7">CR-2 : @CORONA_LIB.CORONA(SCH_1):PAGE2</text>
<text x="76.1" y="34.3">25</text>
<text x="383" y="34.3">63</text>
<text x="76.1" y="58.5">25</text>
<text x="383" y="75">63</text>
<text x="76.1" y="80.1">22</text>
<text x="76.1" y="100.4">22</text>
<text x="383" y="97.8">43</text>
<text x="383" y="100.4">43</text>
<text x="383" y="102.9">43</text>
<text x="383" y="105.5">43</text>
<text x="383" y="108">43</text>
<text x="383" y="110.5">43</text>
<text x="383" y="181.7">51</text>
<text x="383" y="184.2">52</text>
</g>
<g font-size="1.6">
<text x="94" y="165.9">CPU_VGATE</text>
<text x="155.7" y="195.1">CPU_TINIT</text>
<text x="155.7" y="197.7">CPU_TE</text>
</g>
</svg>
